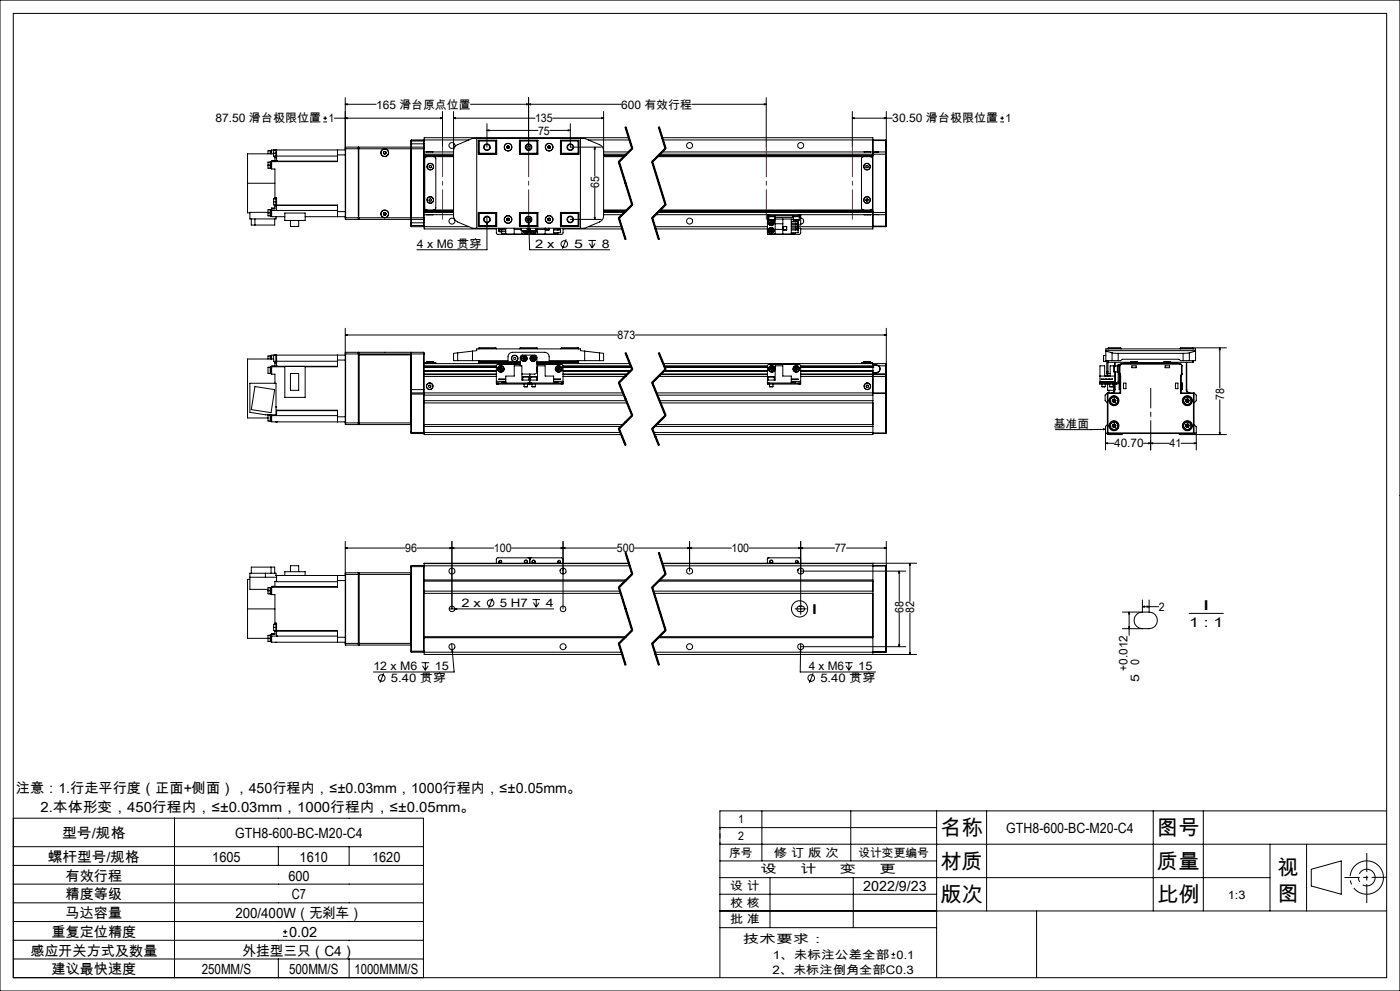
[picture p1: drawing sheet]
<svg xmlns="http://www.w3.org/2000/svg" width="420mm" height="297mm" viewBox="0 0 420 297" stroke-linecap="round" stroke-linejoin="round" font-family="sans-serif">
<g fill="none" stroke="#000" stroke-width=".3">
<path d="M0 0h420v297h-420zM4 4h412v289h-412zM97 36.5h1.1M97 35.4h1.1M97.5 34.9v1.1M100.3 35.4h32.5M103.6 31.3l.6-.2v.3zM103.6 35.4l.6-.1v.3zM103.6 29.3v36M103.6 31.3h9.3M132.2 35.3l.6 .1-.6 .2zM132.8 33.4v10.7"/>
<path d="M136.1 35.4l.6-.1v.3zM136.1 33.4v31.6l.3 .8 .9 .7 4.4 1.9h33.7l5.1-2.3 .4-.7 .2-.7v-31.3M136.1 35.4h24.4M141.1 31.3h45.2M146.1 39.1l.6-.2v.3zM146.1 37.1v7M146.1 39.1h15.3M158 31.1l.6 .2-.6 .1zM158.6 31.3l.6-.2v.3zM158.6 29.3v14.8M164.9 39.1h6.2M165.8 35.4h15.3"/>
<path d="M170.5 38.9l.6 .2-.6 .1zM171.1 37.1v7h9.3M180.5 35.3l.6 .1-.6 .2zM187.5 38.1l2 6.5M187.7 38.1l2 6.4-4 4 4 12.8-4 4 2 6.5M187.8 38l1 3.2M197.5 38.1l2 6.5M197.7 38.1l2 6.4-4 4 4 12.8-4 4 2 6.5M197.8 38l2 6.4M207.5 31.3h22.4M229.3 31.1l.6 .2-.6 .1zM229.9 29.3v14.8"/>
<path d="M255.7 35.4l.6-.1v.3zM255.7 35.4h12M255.7 33.4v10.7M265.3 35.3l.6 .1-.6 .2zM265.9 33.4v12.3M300.1 36.5h1.1M300.1 35.4h1.1M300.6 34.9v1.1M74.3 54.9v8.9h.7M74.3 54.9h8.2M80.4 49.5v.9h.7M80.4 49.5h1.1"/>
<path d="M81.1 48.6h-.7v.9M81.1 45.1v1M81.3 48.5v2h.2M81.3 45.1v1M81.5 48.5h-.4v2h.2M81.5 45.1l-1.1 .1v.9M82.1 46.1h-7.8v8.8M82.1 45.9v.9h.7M82.1 45.9h.9M82.5 59.2h.5v1.3M82.5 59.2v.4M82.5 47.3v.9h-1"/>
<path d="M82.5 46.8v.5M82.5 44.9v.1M82.5 47.3h.5M82.8 59.6h-.7v.9M82.8 44.9v2h.2M82.8 45h-.7v.9M83 59.5h-.2v2h.2M83 48.3h.1M83 47.3v1M83 44.9v1.9M83 46.8v.5M83 46.8h18.2"/>
<path d="M101.2 46.4h2.4M101.2 44.9v1.5M101.2 46.4v2h-19.7M101.2 48.3h-19.7v2.4h1v8.5M103.6 44.9h-22.1v1.2M103.7 44.1v21.7M103.7 44.1l-.1 .5h23.6M103.7 44.1h3.8M107.5 44.1v21.7M107.5 44.1l.1 .1M107.6 44.2h.1M107.6 44.6v-.5h15.6v.5"/>
<path d="M107.6 44.2v.4M107.6 44.6v20.7M115 45.6l.1 .4M115.1 46l.4 .1M115.3 45.4l.4 .1M115.3 45.4l-.3 .2M115.7 45.5l.1 .4M115.8 45.9l-.3 .2M123.2 44.6v20.7M123.2 44.2h.1M123.3 44.3v.3M123.3 43.1v1.1"/>
<path d="M123.3 44.2v.1M123.3 42.3h3.9M123.3 43.1h3.9M123.4 44.1v21.7M123.4 41.9v2.2M123.4 44.1h3.7M123.4 41.9l-.1 1.2M123.4 41.9h3.7M123.4 44.1l-.1 .2M127.1 44.1v21.7M127.1 41.9v2.2M127.1 44.1l.1 .2"/>
<path d="M127.1 41.9l.1 .2M127.2 44.3v.3M127.2 44.6v20.7M127.2 47h8.9M127.2 46.6h8.9M127.2 45.5h8.9M127.2 41.9h13.5M127.2 46.2h8.9M128 45.5h.1M128 45.5h1.9M128.1 47l-.5 .1-.2 .4v14.9l.2 .4 .5 .1M128.8 49.7l.3-.1 .3 .2v.4l-.4 .1-.3-.2z"/>
<path d="M128.8 59.7l.4-.2 .2 .3v.4l-.4 .1-.3-.3zM130.1 47l.5 .1 .1 .4v14.9l-.1 .4-.5 .1M136.1 45.2l.3-1.1 .5-.6 4.8-2h33.7l4.8 2 .6 .6 .3 1.1M143 41.5v26.9M143.5 45.5h.1M143.5 42h5.5v4.2h-5.5zM143.6 42.3v3.9M143.6 42.3h5.1M143.8 42.1v4M143.8 42.1h5.2M143.8 46.1h5.2M143.8 42.1l-.2 .2"/>
<path d="M148.7 42.3l.2-.2v4l-.2-.2M148.7 45.9h-5.1l.2 .2M148.7 42.3v3.6M152.1 44.3l.3 .2M152.1 43.9v.4M152.4 43.7l.4 .2M152.4 43.7l-.3 .2M152.8 44.3l-.4 .2M152.8 43.9v.4M155.8 42h5.6v4.2h-5.6zM155.8 42.1h5.6M155.8 46.1h5.6"/>
<path d="M156.1 42.3v3.6M156.1 42.3l-.2-.2v4l.2-.2M156.1 45.9h5M156.1 42.3h5M161.1 42.3l.2-.2v4l-.2-.2M161.1 42.3v3.6M164.4 43.9v.4M164.4 44.3l.3 .2M164.7 43.7l.4 .2M164.7 43.7l-.3 .2M165.1 44.3l-.4 .2M165.1 43.9v.4"/>
<path d="M168.1 42h5.6v4.2h-5.6zM168.1 42.1h5.3M168.1 46.1h5.3M168.4 42.3v3.6M168.4 42.3l-.2-.2v4l.2-.2M168.4 45.9h5.2l-.2 .2M168.4 42.3h5.2M173.4 42.1v4M173.4 42.1l.2 .2M173.6 42.3v3.9M173.6 45.5h.1M174.1 41.5v26.9"/>
<path d="M176.5 41.9h12.3M178.4 44.1l.2 .6h-.3zM178.4 44.1v8.7M178.4 56.3v9.5M181.1 47h6.1M181.1 46.6h6.4M181.1 45.5h7.5M181.1 46.2h6.9M181.1 46.6h6.5M185.5 48.6l4 12.8M185.8 48.4l4 12.9M188.6 41.3h-61.4v3"/>
<path d="M188.8 41.2l1 3.2zM189.5 44.4l-4 4M189.8 44.6l-4 4M195.5 48.6l4 12.8M195.8 48.4l4 12.9M197.2 47h64.7M197.5 46.6h64.4M197.6 46.6h64.3M197.9 46.2h67.8M198.6 45.5h64.3M198.6 41.3h63.3v4.9M198.8 41.9h66.9"/>
<path d="M199.5 44.4l-4 4M199.8 44.6l-4 4M259.1 47l-.5 .1-.2 .4v14.9l.2 .4 .5 .1M259.2 45.5h2M259.8 49.7l.3-.1 .4 .2-.1 .4-.3 .1-.3-.2zM259.9 59.7l.3-.1 .3 .3-.2 .4h-.3l-.3-.3zM261.1 47l.5 .1 .2 .4v14.9l-.2 .4-.5 .1M261.9 46.2v17.5M261.9 42.1h3.8M262.9 45.6h-1v.6M262.9 45.5h.7M262.9 45.5v.1"/>
<path d="M263.6 45.5l-.7 .1M263.6 45.5h2.1M265.7 46.2h.2M265.7 45.5v.7M265.7 45.5l.2 .2M265.7 41.9l.2 .2h-.2M265.7 41.9v.2M265.7 42.1v3.4M265.7 46.2v17.5M265.9 45.7v.5M265.9 46.2v17.5M75.4 65.6v1.8h7v-1.8"/>
<path d="M76.5 65.6v1.8M80.4 63.8v.9h.7M80.4 63.6h-5.4v2h7.8v-.7h.2M80.4 63.8h1.1M81.1 62.9h-.7v.9M81.3 62.8v2M81.5 62.8h-.4v2h.4M81.5 63.1h19.7M82.1 60.5v.9h.7M82.1 60.5h.9M82.5 61.7v.9h-1M82.5 62.3h-1v2.6h3.9"/>
<path d="M82.5 61.4v.3M82.5 61.7h.5M83 60.5v1M83 61.5v.1M83 63.1h.1M83 61.7v1.4M83 60.5h.1M83 61.6v.1M83 61.5h18.2v1.9M83 61.6h18.2M85.4 63.8h6.1v2.3h-6.1zM87.1 66.1v1.8h2.5v-1.8"/>
<path d="M91.5 64.9h12.1M101.2 63.4v1.5M101.2 63.4h2.4M103.6 65.3l.1 .5M103.6 65.3h23.6M103.7 65.8h3.8M107.6 65.7h.1M107.6 65.3v.5h15.6v-.5M107.6 65.3v.4M107.6 65.7l-.1 .1M115 64.1l.2 .3M115.2 64.4h.4"/>
<path d="M115.3 63.7l.3 .1M115.3 63.7l-.3 .4M115.6 63.8l.2 .3M115.8 64.1l-.2 .3M123.2 65.7h.1M123.3 65.3v.3M123.3 65.7v1.1M123.3 65.6v.1M123.3 66.8l.1 1.1M123.3 67.5h3.9M123.3 65.6l.1 .2M123.3 66.8h3.9"/>
<path d="M123.4 65.8v2.1M123.4 65.8h3.7M123.4 67.9h3.7M127.1 65.8v2.1M127.2 65.3v.3M127.2 65.6v3h21.7M127.2 62.9h8.9M127.2 63.2h8.9M127.2 64.3h8.9M127.2 67.9h13.5M127.2 63.7h8.9M127.2 63.3h8.9"/>
<path d="M127.2 65.6l-.1 .2M127.2 67.8l-.1 .1M127.9 64.3l.1 .1M129.9 64.3l-1.9 .1M143.5 64.3h.1M143.5 63.7h5.5v4.2h-5.5zM143.6 63.7v3.9M143.6 67.6h5.1M143.6 67.6l.2 .2M143.8 63.8v4M143.8 67.8h5.2M143.8 63.8h5.2"/>
<path d="M143.8 63.8l-.2 .1h5.1M146.1 66.6l.1 .6h-.3zM146.1 64.9v10h-21M148.7 63.9l.2-.1v4l-.2-.2M148.7 63.9v3.7M148.9 68.4v1.4l.4 .4h19.2l.4-.4v-1.4M149.7 68.9a.41 .41 0 0 1 .4-.3 .41 .41 0 0 1 .4 .3M149.7 68.4v.2h2M149.7 68.9v.5h2M149.7 68.9h2M149.7 69v.2M149.9 69.4h.4"/>
<path d="M150.5 68.6v.3M150.5 69.4v.7h1.2M151.7 68.4v1.8M152.1 66l.3 .1M152.1 65.6v.4M152.4 65.4l.4 .2M152.4 65.4l-.3 .2M152.8 66l-.4 .1M152.8 65.6v.4M154.3 68.4v1.8M154.3 68.8h2.1M155.8 63.7h5.6v4.2h-5.6z"/>
<path d="M155.8 67.8h5.6M155.8 63.8h5.6M156.1 63.9v3.7M156.1 67.8v.1M156.1 63.9l-.2-.1v4l.2-.2M156.1 63.9h5M156.1 67.6h5M156.4 69.1h.1M156.4 69.1h1.8M156.4 68.4v.7M156.6 69.1v1.1M156.7 67.8v.1"/>
<path d="M156.8 69.1a.9 .9 0 0 0 1.3 .8 .9 .9 0 0 0 .3-1.5 .88 .88 0 0 1-.3 1.4 .88 .88 0 0 1-1.2-.7M157.3 69.1l.1 .3M157.4 69.4l.5 .2M157.4 69.4l.3-.3 .2 .5M157.9 69.1l.3 .1M158.2 69.1h-1.8M158.2 68.4v.7M158.2 68.9v.3M158.2 65.9h.3zM158.2 69.2l-.3 .4M158.4 66.1l-.2-.1 .2 .2M158.5 65.6h.5"/>
<path d="M158.5 65.4v.5M158.5 64.9l.1 1.7M158.6 66.6l.2 .6h-.3zM158.6 66.6l.3 8.3h24M158.7 70.2h-.3M158.9 65.5v.5M158.9 68.4v1.8M159 69.1h.1M159 69.1h1.8M159 68.4v.7M159.2 70.2h.2M159.2 69.1l.1 .5"/>
<path d="M159.2 69.1l.2 .5M159.6 69.1l.1 .3M159.7 69.4l.4 .2M160 69.1l-.3 .3M160.4 67.8v.1M160.5 69.1v.2M160.5 69.3l-.4 .3M160.5 69.3l-.4-.2v.5M160.8 69.1h.1M160.8 68.5a.9 .9 0 0 1-.2 1.3 .9 .9 0 0 1-1.3-.2M160.8 68.6a.86 .86 0 0 1-.2 1.2 .86 .86 0 0 1-1.2-.2M160.8 68.4v.7"/>
<path d="M161.1 63.9l.2-.1v4.1M161.1 63.9v3.7M161.1 67.8v.1M161.1 67.6l.2 .2M161.3 68.4v1.8M161.3 68.8h2.2M163.5 68.4v1.8M163.7 68.4v.5h1v-.5M163.7 68.4v.5M164.4 65.6v.4M164.4 66l.3 .1M164.7 65.4l.4 .2"/>
<path d="M164.7 65.4l-.3 .2M165.1 66l-.4 .1M165.1 65.6v.4M166.1 68.4v1.8M166.1 68.9h2M167.4 68.6v.3a.41 .41 0 0 1 .3-.3 .41 .41 0 0 1 .4 .3M167.4 69.7v.4h-1.3M168.1 69v.2M168.1 63.7h5.6v4.2h-5.6zM168.1 68.4v.2h-2M168.1 68.9v.8h-2M168.1 67.8h5.3"/>
<path d="M168.1 63.8h5.3M168.4 63.9v3.7M168.4 63.9l-.2-.1v4l.2-.2M168.4 67.6h5.2M168.9 68.6h17.8M169.9 71.7l-1.2 2.8M171.1 65.8h9.3M173.4 63.8v4M173.4 63.8l.2 .1h-5.2M173.6 63.7v3.9M173.6 64.3h.1M173.6 67.6l-.2 .2"/>
<path d="M176.5 72.1h2.3M176.5 67.9h9.9M176.8 73l.9 1.3M177.7 72.1v2.2M178.3 65.2h.3l-.2 .6zM178.5 73l-.8 1.3M181.1 62.9h7M181.1 63.2h6.7M181.1 64.3h5.6M181.1 63.7h6.2M181.1 63.3h6.6M185.5 65.4l2 6.4"/>
<path d="M185.8 65.3l2 6.4M189.5 61.2l-4 4M189.8 61.5l-4 4M195.5 65.4l2 6.4M195.8 65.3l2 6.4M196.5 67.9h33.7M196.7 64.3h33.5M196.7 68.6h33.5M197.3 63.7h68.4M197.7 63.3h64.2M197.8 63.2h64.1M198 62.9h63.9"/>
<path d="M199.5 61.2l-4 4M199.8 61.5l-4 4M230.2 64.7h.5M230.2 64.3h.5M230.2 64.7v.5M230.2 65.2v5h9.6l.4-.4v-1.4h-.8M230.2 64.3v.4M230.2 65.6h.4M230.2 65.2h.4M230.5 70.2h.2M230.5 64.7v.2h2.1v-.2M230.6 65.9h1.8"/>
<path d="M230.6 64.9v1M230.7 64.3v.4M230.7 64.3h9M230.7 64.7h9M230.9 66.8l.2 .4M230.9 68.9l.1 .5M230.9 68.9l.5 .2M231 65.9l-.5 .9M231 69.4l.4 .2M231.1 66.3l-.2 .5M231.1 66.3l.3 .4M231.1 67.2h.5"/>
<path d="M231.4 68.6l-.5 .3M231.4 68.6l.4 .2M231.4 68.6v1M231.4 66.7l-.5 .1M231.4 66.7l-.3 .5M231.4 66.7l.2 .5M231.4 69.1l-.4 .3M231.4 69.1l.4 .2M231.6 66.3h-.5M231.6 66.3l.3 .4M231.6 66.3l-.2 .4M231.7 65.9a.87 .87 0 0 1 .2 1.5 .87 .87 0 0 1-1.4-.6"/>
<path d="M231.8 65.9a.9 .9 0 0 1 .1 1.6 .9 .9 0 0 1-1.4-.7M231.8 68.8v.5M231.8 68.8l-.4 .3M231.8 69.3l-.4 .3M231.9 66.7l-.3 .5M231.9 66.7h-.5M232.4 65.9h.1M232.4 65.6h5v4.6M232.4 64.9v1M232.4 65.2h5.6M232.6 65.6v4.6M232.6 67.1h2.2"/>
<path d="M232.6 68.8h2.2M234.8 65.6v4.6M234.9 67.9h1.1v1h-1.1zM236 67.9v1M237.4 66.4h2v.5M237.4 67.2h2v.5h-2M237.4 68.1h2v.5h-2M237.4 68.9h2M237.4 66.9h2M237.4 65.7h.6M237.9 64.7v.2h2v-.2M238 65.9h1.7"/>
<path d="M238 65.9h1.8M238 64.9v1M238.7 68.6v.3a.41 .41 0 0 1 .3-.3 .41 .41 0 0 1 .4 .3M238.7 65.9v.5M238.7 67.7v.4M238.7 69.7v.4h-1.3M238.7 67.9h27M238.8 66.4h.5M239.4 66.9l-.4 .3-.3-.3v.3M239.4 66.6v.2M239.4 69v.2M239.4 68.9v.8h-2"/>
<path d="M239.4 66.7l.1 .1M239.7 64.7h.5M239.7 64.3h.5M239.7 64.3v.4M239.7 65.9h.1M239.8 64.9v1M239.8 65.2h.4M240.2 65.4a.9 .9 0 0 1 .9 .9 .9 .9 0 0 1-.9 .9M240.2 64.7v.5M240.2 64.3v.4M240.2 65.2v2.2h-.8M240.2 64.3h22.7"/>
<path d="M259.2 64.3h2M261.9 63.7v4.9h-21.7M261.9 63.7v.6h1M261.9 67.8h3.8M262.9 64.3h.7M262.9 64.3h.1M263.6 64.3h2.1M265.7 63.7h.2M265.7 63.7v.6M265.7 67.8h.2M265.7 67.8v.1M265.7 64.3v3.5"/>
<path d="M265.9 63.7v.5M265.9 64.2l-.2 .1M265.9 67.8l-.2 .1M265.9 64.2v3.6M103.6 98.4v28.3M265.9 98.4v13.6M76.5 115.8l5.9 1-1.1 6.9-5.9-.9zM81.1 110.1h-.7v1.8h.7M81.1 106.7h-.7v.9M81.3 110v2M81.3 106.6v1M81.5 109.9h3.9"/>
<path d="M81.5 110h-.4v2h.4M81.5 106.6h-.4v1M82.1 107.6h-7.8v17.7h6.1M82.5 108.8v.9h-1M82.5 108.3v.5M82.5 106.4v.1M82.5 108.8h.5M82.8 106.4v2h.2M82.8 106.5h-.7v1.8h.7M83 109.8h.1M83 108.8v1M83 106.4v1.9"/>
<path d="M83 108.3v.5M83 108.3h18.2M85.4 109.8v9.3h6.1v-9.3M87.1 111.9h2.5v5.1h-2.5zM101.2 106.4v1.5M101.2 107.9v2h-9.7M101.2 109.8h-19.7v2.3h1v2.8M101.2 107.9h2.4M103.6 106.4h-22.1v1.2M103.6 100.4l.6-.1v.2zM103.6 100.4h81.7M103.7 105.6l-.1 .5h23.6"/>
<path d="M103.7 105.6v21.6M103.7 105.6h3.8M107.5 105.6v21.6M107.5 105.6l.1 .5M107.6 106.1v21.1M107.6 106.1v-.5h15.6v.5M107.6 106.3h15.6M123.2 106.1l.1 11.8M123.3 117.9l.1 12M123.3 118.2h3.9M123.3 116.8h3.9M123.4 105.6v12.2"/>
<path d="M123.4 105.6l-.1 .5M123.4 117.8h3.7M123.4 105.6h3.7M123.4 117.8v12.1M123.4 117.8l-.1 .1M127.1 105.6v12.2M127.1 105.6l.1 .5M127.1 117.8v12.1M127.1 117.8l.1 .1M127.2 116.8v1M127.2 117.8v12.4h59.1M127.2 118.4h59.9"/>
<path d="M127.2 117.8h59.7M127.2 109h28.9M127.2 110h21.7M127.2 111.2h21.7M127.2 110.1h21.7M127.2 111.1h21.7M127.2 109.6h21.7M127.2 112.1h21.7M127.2 112.3h21.7M127.2 112.8h21.7M127.2 109.9h21.7M127.2 106.1v10.7"/>
<path d="M128.1 108.4h2M128.1 108.7h-.7v.3M128.1 108.7h2M128.1 108.4v.6M128.1 108.7h1.9M128.7 115.5l.3-.1 .3 .3-.1 .3-.4 .1-.2-.3zM130.1 108.7h.6v.3M130.1 108.4v.6M137.3 108.1h15.1v-1.2a1.33 1.33 0 0 1 1.3-1.3h9.7a1.33 1.33 0 0 1 1.3 1.3v1.2h15.1M137.3 105.8l-1.2 .1v2.2h1.2M137.3 105.8v2.3M141.7 105.2v2.9"/>
<path d="M141.7 105.2l1.3-.1v-.5h31.1v.5l1.3 .1M141.7 105.2l-4.4 .6M143.6 104.4h5.3M143.6 104.4v.2M143.6 108.1v.9M143.8 104.2h4.9l.2 .2M143.8 108.4l-.2 .2h12.5M143.8 104.2v.4M143.8 108.1v.3M143.8 104.2l-.2 .2M143.8 108.4h12.3M148.9 114.8h.5"/>
<path d="M148.9 114.8v.3h.5M148.9 114.3v.5M148.9 114.3h2.8M148.9 104.4v.2M149.4 114.8h9M149.4 115.1h9M149.4 114.8v.3M149.8 110.7l.3 .4M149.9 110.2l-.1 .5M149.9 110.2l.3 .4M150.2 110.6l-.1 .5M150.2 110.6l.4 .3"/>
<path d="M150.4 110.1l-.5 .1M150.4 110.1l.3 .4M150.4 110.1l-.2 .5M150.6 110.9l-.5 .2M150.7 110.5l-.1 .4M150.7 110.5l-.9 .2M151.7 114.8v-2.1h2.6v-3.1h2.3v4.3h4.7v-4.3h2.2v3.1h2.6v2.1M151.7 114.4h-1.2v.2h1.2M151.7 113.6h-2l2 .1M155.9 104.4l.2-.2h5l.2 .2M155.9 104.4h5.4M155.9 104.4v.2"/>
<path d="M156.1 109.2l-7.1 .2-.1 4.9M156.1 109.6v-2.5l.4-.6 4-.1 .5 .3 .1 4.8-.2 .4-.5 .2h-3.8M156.7 107.5l.3 .4M156.8 113h1.8M156.8 113v.9M157 107h.5M157 107l-.3 .5M157 107l.2 .4M157.2 115.9h1.1M157.2 115.1v.8M157.2 107.4l.3 .4M157.2 107.4h.6"/>
<path d="M157.2 107.4l-.2 .5M157.2 107.4l-.5 .1M157.5 107l.3 .4M157.5 107l-.3 .4M157.5 107.8l-.5 .1M157.8 107.4l-.3 .4M158.3 115.1v.8M158.4 114.8h1M158.4 115.1h.5M158.4 114.8v.3M158.6 112.9l-1.8 .1M158.6 113h.1"/>
<path d="M158.6 113v.9M158.9 115.1h.5M158.9 112.1v3M159.2 113h.1M159.2 113v.9M159.4 112.9l-.2 .1M159.4 112.9h1.5M159.4 114.8h9M159.4 115.1h9M159.4 114.8v.3M159.4 107.5l.3 .4M159.6 115.9h1"/>
<path d="M159.6 115.1v.8M159.6 107h.6M159.6 107l-.2 .5M159.6 107l.6 .8M159.9 107.4h.5M159.9 107.4l-.2 .5M159.9 107.4l-.5 .1M160.2 107l.2 .4M160.2 107l-.3 .4M160.2 107.8l-.5 .1M160.4 107.4l-.2 .4M160.6 115.1v.8"/>
<path d="M161 113h.1M161 113v.9M161.1 110l.2 .5-.2 .6M161.1 109.2l7.7 .2 .1 4.9M161.1 110.2v.7M161.1 110.3v.5M161.1 109h27.8M161.1 108.4h12.3M161.3 104.4v.2M166.1 114.4h1.3v.2h-1.3M166.1 113.6h2l-2 .1M166.1 114.3h2.8"/>
<path d="M167.1 110.3l.1 .5M167.1 110.3l.5 .3M167.2 110.8l.4 .3M167.5 110.1l-.4 .2M167.5 110.1l.5 .2M167.5 110.1l.1 1M167.6 110.6l-.4 .2M167.6 110.6l.4 .2M168 110.3v.5M168 110.3l-.4 .3M168 110.8l-.4 .3M168.2 104.4h5.4"/>
<path d="M168.2 104.4v.2M168.4 114.8h.5M168.4 114.8v.3M168.9 114.8v.3h-.5M168.9 114.3v.5M168.9 110h20.4M168.9 111.2h20.3M168.9 110.1h20.5M168.9 111.1h20.4M168.9 109.6h20.3M168.9 112.1h19.4M168.9 112.3h19.2"/>
<path d="M168.9 112.8h18.6M168.9 109.9h20.4M168.9 111.2h20.2M173.4 104.2h-5l-.2 .2M173.4 108.4l.2 .2h-12.5M173.4 104.2v.4M173.4 108.1v.3M173.4 104.2l.2 .2M173.6 104.4v.2M173.6 108.1v.9M175.4 105.2v2.9M175.4 105.2l4.4 .6"/>
<path d="M179.8 105.8l1.3 .1v2.2h-1.3M179.8 105.8v2.3M185.5 114.7l4 9.9M185.8 114.6l4 9.8M187.5 105.8l2 4.9M187.7 105.8l2 4.9-4 4 4 9.8-4 4 2 4.9M187.8 105.7l1 2.5M188.8 108.2l1 2.4zM189.5 110.6l-4 4M189.8 110.8l-4 4M190.6 100.4h75.3M195.5 114.7l4 9.9"/>
<path d="M195.8 114.6l4 9.8M196.9 117.8h68.8M197.2 118.4h64.7M197.5 105.8l2 4.9M197.5 112.8h32.7M197.7 105.8l2 4.9-4 4 4 9.8-4 4 2 4.9M197.8 105.7l2 4.9M198.1 112.3h32.1M198.3 112.1h31.9M198.9 109h66.8M199.1 111.2h31.1M199.2 111.2h31"/>
<path d="M199.2 109.6h31M199.3 111.1h30.9M199.3 109.9h30.9M199.4 110h30.8M199.4 110.1h30.8M199.5 110.6l-4 4M199.8 110.8l-4 4M230.2 114.8h.5M230.2 113.9h2.4v-4.3h2.2v3.1h2.6v2.1M230.5 112.9h.1M230.5 113h.1M230.5 113v.9"/>
<path d="M230.6 113h1.7M230.6 112.9l1.7 .1M230.7 114.8v.3M230.7 114.8h9M230.7 115.1h9M230.9 115.9h1M230.9 115.1v.8M231.1 110.8l.4 .3M231.1 110.3v.5M231.1 110.3l.4 .3M231.5 110.6v.5M231.5 110.6l.5 .2"/>
<path d="M231.6 110.1l-.5 .2M231.6 110.1l.4 .2M231.6 110.1l-.1 .5M231.9 115.1v.8M232 110.8l-.5 .3M232 110.3v.5M232 110.3l-.9 .5M232.3 113v.9M237.4 114.4h1.3v.2h-1.3M237.4 113.6h2l-2 .1M237.4 114.3h2.8M238.4 110.3v.5"/>
<path d="M238.4 110.3l.9 .5M238.4 110.8l.5 .3M238.8 110.1l-.4 .2M238.8 110.1l.5 .2M238.8 110.1l.1 1M239.3 110.3v.5M239.3 110.3l-.9 .5M239.3 110.8l-.4 .3M239.7 114.8h.5M239.7 114.8v.3M240.2 109.9l21.7 .1M240.2 111.2h21.7h-21.7"/>
<path d="M240.2 114.3v-4.7l-.3-.3-9.2-.1-.5 .4v5.5h.5M240.2 114.8v.3h-.5M240.2 114.3v.5M240.2 110h21.7M240.2 110.1h21.7M240.2 111.1h21.7M240.2 109.6h21.7M240.2 112.3h25.5M240.2 112.8h25.5M259.1 108.4h2M259.1 108.7h-.7v.3M259.1 108.4v.6"/>
<path d="M259.1 108.7h2M259.2 108.7h1.9M260 115.4h.4l.2 .4-.2 .3h-.4l-.2-.4zM261.1 108.7h.7v.3M261.1 108.4v.6M261.9 109.6v20.6h-65.5M261.9 110h.1M261.9 117.9h3.8M261.9 111.8h1M261.9 111.7h1M261.9 109.5h1M262.9 109.3h-1v-.3v.6"/>
<path d="M262.9 109.5l.6 .2M262.9 109.3l.7 .3M262.9 109.3v.2M262.9 111.7v.1M263.5 109.7a1.07 1.07 0 0 1 .4 1.2 1.07 1.07 0 0 1-1 .8M263.6 109.6a1.19 1.19 0 0 1 .4 1.4 1.19 1.19 0 0 1-1.1 .8M263.6 109.6h2.1M263.6 109.6l-.1 .1M265.3 100.3l.6 .1-.6 .1zM265.7 117.8v.1M265.7 117.8l.2 .1h-.2M265.7 109v.6"/>
<path d="M265.7 109l.2 .1v.5h-.2M265.7 112h.2M265.7 112v.3M265.7 112.8h.2M265.7 112.3v.5M265.7 109.6v2.4M265.7 112.8v5M265.7 117.9v11.8M265.7 112l-25.5 .1M265.9 112.1l-.2 .2M265.9 112v.1M265.9 112.1v.7"/>
<path d="M265.9 112.8v16.9M330 112.7h4.5M330.1 114.4h4.3v.2h-4.3zM330.4 113.6l.8 .1zM330.4 114.8h-.5v.3h.5M330.4 114.8h4.6M330.4 115.1h1.4M330.4 114.8v.3M330.6 115.9h1M330.6 115.1v.8M331 108.3h.1M331.1 106.5l-.1 1.8"/>
<path d="M331.1 106.5v1.8M331.1 108.3h.9M331.1 106.5h.7M331.6 113.6l.5 .1zM331.6 115.1v.8M331.8 115.1h.9M331.8 114.8v.3M331.8 105.1h26.9M331.8 105.2l1.8 .6M332 111.4v.7h.4v-.7M332 111.4h.4M332 108.1v3.3"/>
<path d="M332.2 117.9l.1-.1 .1 .1M332.2 117.9h.2M332.2 117.9v11.8M332.3 115.1v1.9h1.8M332.3 112.1v.5M332.4 117.9h3.8M332.4 111.9h.7M332.4 104.4h4M332.4 104.4v.2M332.4 108.1v3.3M332.4 117.9v11.8M332.4 108.4l.1 .2"/>
<path d="M332.4 113.6l.5 .1zM332.5 104.2h3.7M332.5 108.6h6.7M332.5 104.2l-.1 .2M332.5 104.2v.4M332.5 108.1v.5M332.7 117v.8M332.7 115.1h2.3M332.7 114.8v.3M332.9 115.9h1M332.9 115.1v.8M333.3 113.6l.5 .1z"/>
<path d="M333.6 105.8l1.9 .1M333.6 108.1h1.9M333.6 108.1h-1.8v-3.5h26.9v3.5h-1.9M333.6 105.8v2.3M333.8 119.7l-.1 .5M333.8 119.7l.4 .4M333.9 115.1v.8M334.1 115.1v2.4M334.2 109.7h.1M334.2 111.4v.1M334.2 109.7v1.7M334.2 111.5h1"/>
<path d="M334.4 116.8a.96 .96 0 0 1-1 1M334.4 116.8h.1M334.4 119.6l.4 .4M334.4 119.6l-.6 .1M334.4 119.6l-.2 .5M334.4 108.6v1M334.4 115.1v1.7M334.5 109.6v.1M334.5 111.5v3.3M334.5 116.8l-.5 1M334.5 108.6v1.1M334.5 115.1v1.7"/>
<path d="M334.8 120l-.2 .5M334.8 120l-.6 .1M335 114.8v.3M335.2 109.7l-2.1-.1v3h-1.7v-3h-1.4v5.2M335.5 109.6h-.3v1.9h.3M335.5 114.3l-.5 .5M335.5 114.3h.3M335.5 108.1h.7l.5-.4h17l.5 .4h.7M335.5 109.7h.3M335.5 105.9v2.2M335.5 109.7v4.6M335.5 105.9h19.4"/>
<path d="M335.8 114.8v2M335.8 114.8h.1M335.8 112.1l.1 .2M335.8 114.3a.79 .79 0 0 1-.8 .8M335.8 109.6v-.4h-.3v.5M335.8 112l.1 .3M335.8 112h.2M335.8 109.6h.2M335.8 116.8h.2M335.8 114.8h.2M335.8 109.6v4.7M335.9 112.3l.1 .5"/>
<path d="M336 114.8h.1M336 112v.1M336 112.1l.2 .7M336 112.1l-.1 .2M336 114.8v2M336 109.6v2.4M336 116.7v.1M336 112.8h.2M336 117.8l.2 .1M336 117.8h-3.8l-.7 .6v1.7l.7 .7M336 112.8v5M336.2 104.2v.4"/>
<path d="M336.2 112.8v5.1M336.2 104.2l.2 .2M336.4 104.4v.2M336.5 109v.1M336.5 109.1l-.5 .5M336.5 109l-.5 .1-.2 .5M336.5 109h17.4M336.5 109.1h17.4M337 114.8h.8v1.7h-.8zM337.9 108.7h-.7v.3M337.9 108.7h14.6M337.9 108.7v.3"/>
<path d="M339.2 108.6l.1 .1M339.2 108.4h2M339.2 108.6h2M339.2 108.4v.3M339.5 109.6h1.4v.6h-1.4zM341.2 108.6v.1M341.2 108.4v.2M349.2 108.6l.1 .1M349.2 108.4h2M349.2 108.6h2M349.2 108.4v.2M349.5 109.6h1.4v.6h-1.4z"/>
<path d="M351.2 108.6v.1M351.2 108.6h6.7M351.2 108.4v.3M352.5 108.7h.7v.3M352.5 108.7v.3M352.6 114.8h.8v1.7h-.8zM353.9 109.1l.5 .5M353.9 109v.1M353.9 109l.5 .1 .2 .5M354 104.4h4M354 104.4v.2M354.2 112.8h.2"/>
<path d="M354.2 117.9h3.8M354.2 104.2v.4M354.2 112.8v5.1M354.2 104.2l-.2 .2M354.4 116.7v.1M354.4 117.8l-.2 .1M354.4 117.8h3.8l.7 .6v1.7l-.7 .7M354.4 112.8v5M354.4 112.1l.1 .2M354.4 112.1l-.2 .7M354.4 114.8h.1M354.4 112v.1"/>
<path d="M354.4 112h.2M354.4 109.6h.2M354.4 114.8v2M354.4 116.8h.2M354.4 114.8h.2M354.4 109.6v2.4M354.5 112.3l-.1 .5M354.6 114.8v2M354.6 112.1l-.1 .2M354.6 112l-.1 .3M354.6 109.6v2.5M354.9 108.1h1.9"/>
<path d="M354.9 105.9v2.2M355.8 119.7l-.2 .5M355.8 119.7l.8 .8M355.9 116.8l.2 .6 .3 .4M355.9 116.8h.1M355.9 108.6v8.2M356 116.8a1.02 1.02 0 0 0 1 1M356 108.6v8.2M356.4 119.6l-.6 .1M356.4 119.6l.4 .4M356.4 119.6l-.2 .5M356.8 120l-.2 .5"/>
<path d="M356.8 120l-.6 .1M356.8 105.8l-1.9 .1M356.8 105.8v2.3M357.9 108.1v.5M358 117.9h.2M358 117.9v-.1l.2 .1M358 104.4l-.1-.2v.4M358 104.4v.2M358 108.1l-.1 .5M358 117.9v11.8M358.2 117.9v11.8M358.7 105.2l-1.9 .6"/>
<path d="M365.9 104.2v12.1M365.9 119.8v10.4M365.9 104.2l.2 .6h-.3zM367.9 104.2h-13.7M80.4 125.3v.9h.7M80.4 124.4v.9M81.1 124.3v2h.4M81.3 124.3v2M81.5 124.6v1.8h22.1M81.5 124.3v.3M81.5 124.6h19.7M82.8 126.4h.1"/>
<path d="M82.8 124.3v-9.4h-7.8v8.7l4.6 .7h3.4v-1.4h18.2v2M82.8 121.8h.2l-.2 .3M83 126.4h.1M83 123.1h18.2M101.2 124.9v1.5M101.2 124.9h2.4M103.6 126.7l.1 .5M103.6 126.7h19.7M103.7 127.2h3.8M107.6 127.2h.1M107.6 127.2h-.1M107.7 127.2v-20.9l15.6 .1-.1 20.8"/>
<path d="M107.7 127.2h15.5M123.3 129.5h3.9M123.3 127.2h-.1M123.4 129.9h3.7M127.2 120.1h60.7M127.2 120.8h60.9M127.2 129.6h58.9M127.2 127.8h59.1M127.2 127.2h59.7M127.2 129.7l-.1 .2M185.5 128.6l2 4.9M185.8 128.4l2 4.9"/>
<path d="M189.5 124.4l-4 4M189.8 124.6l-4 4M195.5 128.6l2 4.9M195.8 128.4l2 4.9M196.1 129.6h65.8M196.4 127.8h65.5M196.9 127.2h65M197.8 120.1h64.1M198.1 120.8h63.8M199.5 124.4l-4 4M199.8 124.6l-4 4M261.9 129.7h3.8"/>
<path d="M261.9 129.9h3.8M265.7 129.7v.2M265.7 129.7h.2M265.9 129.7l-.2 .2M331 128.5l.6 .2-.6 .1zM331.6 128.7l-15 .1M331.6 132.9l.6-.2v.3zM331.6 132.9h2.6M331.6 129.6l.7 .6h4.3l.3-.3M332.2 129.7h.2M332.2 129.7l.2 .2M332.2 127.2l-.6 .6v7.1"/>
<path d="M332.4 129.7v.2M332.4 129.7h25.6M332.4 129.9h25.6M333.7 127.7l.3 .5M333.7 120.2l.3 .4M333.8 127.2l-.1 .5M333.8 127.2l.4 .4M334.2 127.6l.4 .4M334.2 127.6l-.2 .6M334.2 127.6l-.5 .1M334.2 120.1l-.2 .5M334.2 120.1l.4 .4"/>
<path d="M334.2 120.1l-.5 .1M334.4 127l.4 .5M334.4 127l-.6 .2M334.4 127l-.2 .6M334.6 128l-.6 .2M334.6 120.5l-.6 .1M334.8 127.5l-.2 .5M334.8 127.5l-.6 .1M343.1 132.9h7.7M344.6 132.7l.6 .2-.6 .1zM345.2 132v2.9M345.2 132.9l.6-.2v.3z"/>
<path d="M353.6 129.9l.3 .3h14M354.4 132.9h4.5M355.6 120.2l.4 .4M355.6 127.7l.4 .5M355.8 127.2l-.2 .5M355.8 127.2l.8 .8M356.2 120.1l-.6 .1M356.2 120.1l-.2 .5M356.4 127l.4 .5M356.4 127l-.6 .2M356.4 127l-.4 1.2M356.6 120.5l-.6 .1"/>
<path d="M356.6 128l-.6 .2M356.8 127.5l-.2 .5M356.8 127.5l-1.2 .2M358 129.7h.2M358 129.7v.2M358.2 129.7l-.2 .2M358.2 127.2l.7 .7v7M358.3 132.7l.6 .2-.6 .1zM358.9 129.6l-.7 .6M365.8 129.6h.3l-.2 .6zM75 173.6h-.7v8.9M75 173h8"/>
<path d="M75.4 171.8v-1.8h7v1.8M79.6 171.8v1.2M80.4 177.1v.9h.7M80.4 177.1h1.1M81.1 176.1h-.7v1M81.3 176.1h-.2v1.9h.4M81.3 170v1.8M81.5 176h-.2v2M81.5 176v2.2h1v8.6M83 174.3l-.5-.1v1.5h-1M83 172.5v1.8M83 174.3h18.2"/>
<path d="M85.4 172.5v-1.2h6.1v1.2M87.1 171.3v-1.8h2.5v1.8M101.2 175.8l-19.7 .2M101.2 172.5v1.5M101.2 174v2h-19.7M101.2 174h2.4M103.6 164.2l.6-.1v.3zM103.6 162.3v30.5M103.6 164.2h18M103.6 172.5h-20.8v-.7h-7.8v4.8h5.4M103.7 171.7v21.6M103.7 171.7l-.1 .5h19.7"/>
<path d="M103.7 171.7h3.8M107.5 171.7v21.6M107.5 171.7l.1 .1M107.6 171.8v21.4M107.6 171.8v.4M107.6 172.2v20.6M123.2 171.7h-15.6M123.3 171.8v21.4M123.3 169.9h3.9M123.4 169.5v26M123.4 169.5h3.7M125.1 164.2h23"/>
<path d="M127.1 169.5v26M127.1 169.5l.1 .1M127.2 177.8h59M127.2 173.8h60.7M127.2 174.2h60.4M127.2 169.6h61.7M127.2 168.9h61.5M127.2 177.2h58.8M135 164.1l.6 .1-.6 .2zM135.6 164.2l.6-.1v.3zM135.6 162.3v20.2M147.7 179.3l-1.1 2.9"/>
<path d="M149.7 168.2v.2l.8 .1M149.9 168h.4M150.5 168.2v.2M157.6 168.8a.5 .5 0 0 1-.3-.8 .5 .5 0 0 1 .8 0 .5 .5 0 0 1-.2 .8M158.7 167.2h.5M158.9 167.2v1.6M159.7 179.7h2.3M159.9 168.8a.5 .5 0 0 1-.2-.8 .5 .5 0 0 1 .8 0 .5 .5 0 0 1-.2 .8M160.9 179.7v2.3M167.4 168.2v.2l.7 .1v-.3M168.1 170.7v.1M168.2 170.6l-.2 .4"/>
<path d="M168.3 164.1l.6 .1-.6 .2zM168.9 164.2l.6-.1v.3zM168.9 162.3v20.2M168.9 167.7l-.4-.5h-9.2l-.4 .5-.4-.5h-9.2l-.4 .4v1.2M185.1 164.2h-31.6M185.5 176.1l4 12.8M185.8 176l4 12.8M187.5 165.7l2 6.4M187.7 165.6l2 6.4-4 4 4 12.9-4 4 2 6.4M187.8 165.6l1 3.2M188.6 168.8h-61.4v27.3h59.5M188.8 168.8l1 3.2z"/>
<path d="M189.5 171.9l-4 4M189.8 172.2l-4 4M190.4 164.2h29M195.5 176.1l4 12.8M195.8 176l4 12.8M196 177.2h65.9M196.2 177.8h65.7M197.5 165.7l2 6.4M197.6 174.2h64.3M197.7 165.6l2 6.4-4 4 4 12.9-4 4 2 6.4M197.8 165.6l2 6.4M197.9 173.8h64"/>
<path d="M198.6 168.9h63.3M198.9 169.6h63M199.5 171.9l-4 4M199.8 172.2l-4 4M206.3 164.1l.6 .1-.6 .2zM206.9 162.3v8.9M206.9 164.2l.6-.1v.3zM230.2 167.7l.4-.5h9.2l.4 .5M230.5 167.2h-.3v1.6M231.2 168.8a.5 .5 0 0 1-.2-.8 .5 .5 0 0 1 .8 0 .5 .5 0 0 1-.2 .8M238.7 168.2v.2l.7 .1v-.3M239.4 170.7v.1"/>
<path d="M239.5 170.6l-.2 .4M239.6 164.1l.6 .1-.6 .2zM240.2 164.2l.6-.1v.3zM240.2 162.3v18.5M240.2 171.2h31.5M250.4 164.2h-25.6M253.9 164.2h12M261.9 168.8v27.3M261.9 169.6h3.8M261.9 169.5h3.8M265.3 164.1l.6 .1-.6 .2zM265.7 169.5l.2 .1h-.2"/>
<path d="M265.7 169.5v.1M265.7 169.6v25.7M265.9 162.3v33M269.8 171.2l.1 .6h-.3zM269.8 171.2v9M273 168.8l.1 .6h-.3zM273 168.8v11.4M275 168.8h-76.4M342.7 179.8v3.6a2.49 2.49 0 0 0-2.5 2.5 2.49 2.49 0 0 0 2.5 2.5M344.7 179.8v3.6M74.3 182.5v8.8h7.2M74.3 182.5h8.2"/>
<path d="M81.1 190.4h-.7v1.8h.7M81.3 190.3v2M81.5 190.3h-.4v2h.4M81.5 190.6h19.7M82.1 188v.9h.7M82.1 188h.9M82.5 186.8h.5v1.2M82.5 186.8v.3M82.5 189.2v.9h-1M82.5 189.9h-1v2.6h19.7M82.5 188.9v.3M82.5 189.2h.5"/>
<path d="M82.8 187.1h-.7v.9M82.8 192.5h.2M83 188v1.1M83 187h-.2v2h18.4v2M83 190.6h.1M83 189.1v1.5M83 190.5v.2M83 189.1h18.2M101.2 191v1.5M101.2 192.5h2.4M101.2 191h2.4M103.6 192.8l.1 .5"/>
<path d="M103.6 192.8h19.7M103.7 193.3h3.8M107.6 192.8v.4M107.6 193.2l15.6 .1M107.6 193.2l-.1 .1M123.3 195.1h3.9M123.4 195.5h3.7M126.5 198.6h2.2M126.8 199.5l.8 1.4M127.2 195.5h59.2M127.2 191.1h60.2M127.2 190.8h60.5"/>
<path d="M127.2 195.3l-.1 .2M127.6 198.6v2.3M128.4 199.5l-.8 1.4M134.8 182.5h31.3M135.5 192.9l.1 1.8M135.6 194.7l.3 .6h-.3zM135.6 194.7l.6 6.7h-24.2M136.4 182.5l.6-.2v.3zM160 180.6l.9 1.4M161.7 180.6l-.8 1.4M185.5 192.9l2 6.5M185.8 192.8l2 6.5"/>
<path d="M189.5 188.8l-4 4M189.8 189l-4 4M195.5 192.9l2 6.5M195.8 192.8l2 6.5M196.5 195.5h69.2M197.4 191.1h64.5M197.7 190.8h64.2M199.5 188.8l-4 4M199.8 189l-4 4M239.3 181.9l.6-.3a1.15 1.15 0 0 1 1.4 .6 .81 .81 0 0 1-.8 1.1h-.6a.82 .82 0 0 1-.8-.5 .82 .82 0 0 1 .2-.9zM239.4 182.5h1.7M240.2 194.7l.1 .6h-.3z"/>
<path d="M240.2 194.7l-.1 6.7h22.6M240.2 192.9v1.8M240.2 193.8h31.5M240.2 181.6v1.7M253.5 198.6h2.3M253.8 199.5l.9 1.4M254.7 198.6v2.3M255.5 199.5l-.8 1.4M261.9 195.3h3.8M265.7 195.3h.2M265.7 195.3v.2M265.9 195.3l-.2 .2"/>
<path d="M269.6 193.2h.3l-.1 .6zM269.8 183.8v10M272.8 195.5h.3l-.1 .6zM273 183.8v12.3M275 196.1h-78.3M336.7 183.4h8M338.6 187.8h.3l-.2 .6zM338.7 183.4l.2 .6h-.3zM338.7 183.4v7M342.7 181.8l.6-.2v.4zM342.7 181.8h4.9M344.1 181.6l.6 .2-.6 .2z"/>
<path d="M344.7 183.4a2.49 2.49 0 0 1 2.5 2.5 2.49 2.49 0 0 1-2.5 2.5h-8M356.8 183.8h10.2M115.1 201.8l-1.1 2.8M243.9 201.8l-1.1 2.8M4 245.2h123v47.8M4 253.7h123M4 259.4h123M52.4 245.2v47.8M83.5 253.7v5.7M104.7 253.7v5.7M216 253h200M216 248h65"/>
<path d="M216 258h65M228.6 243v15M255.2 243v15M281 243v50M296 243v30M346 243v30M361 243v30M381 253v20M392 253v20M416 243h-200v50M4 265h123M4 270.6h123"/>
<path d="M4 276.2h123M84.9 279.3h1.3M85.5 278.6v1.3M216 278h65M216 273h200M216 263h165M216 268h65M231 263v15M256 263v15M311 273v20M393.4 260.5l9-2.5v10l-9-2.5zM4 281.8h123"/>
<path d="M4 287.4h123M83.5 287.4v5.6M84.9 280.6h1.3M104.7 287.4v5.6M267.4 287.2h1.2M267.4 286h1.2M268 285.5v1.1"/>
<circle cx="115.4" cy="45.8" r="1.12"/>
<circle cx="115.4" cy="45.8" r="1.17"/>
<circle cx="129.1" cy="49.9" r=".95"/>
<circle cx="129.1" cy="59.9" r="1"/>
<circle cx="129.1" cy="59.9" r=".95"/>
<circle cx="129.1" cy="50" r="1.01"/>
<circle cx="135.6" cy="43.6" r=".89"/>
<circle cx="146.1" cy="44.1" r="1.01"/>
<circle cx="146.1" cy="44.1" r=".83"/>
<circle cx="152.4" cy="44.1" r="1.12"/>
<circle cx="152.4" cy="44.1" r="1.16"/>
<circle cx="158.6" cy="44.1" r=".84"/>
<circle cx="158.6" cy="44.1" r=".42"/>
<circle cx="158.6" cy="44.1" r="1"/>
<circle cx="164.7" cy="44.1" r="1.16"/>
<circle cx="164.8" cy="44.1" r="1.13"/>
<circle cx="171.1" cy="44.1" r="1"/>
<circle cx="171.1" cy="44.1" r=".82"/>
<circle cx="206.9" cy="43.6" r=".9"/>
<circle cx="240.2" cy="43.6" r=".9"/>
<circle cx="260.1" cy="49.9" r=".94"/>
<circle cx="260.1" cy="59.9" r="1"/>
<circle cx="260.1" cy="59.9" r=".96"/>
<circle cx="260.1" cy="49.9" r="1"/>
<circle cx="115.4" cy="64.1" r="1.12"/>
<circle cx="115.4" cy="64.1" r="1.17"/>
<circle cx="135.6" cy="66.3" r=".9"/>
<circle cx="146.1" cy="65.8" r="1.01"/>
<circle cx="146.1" cy="65.8" r=".83"/>
<circle cx="152.4" cy="65.8" r="1.12"/>
<circle cx="152.4" cy="65.8" r="1.14"/>
<circle cx="158.6" cy="65.8" r=".42"/>
<circle cx="158.6" cy="65.8" r=".84"/>
<circle cx="158.6" cy="65.8" r="1"/>
<circle cx="164.7" cy="65.8" r="1.15"/>
<circle cx="164.8" cy="65.8" r="1.13"/>
<circle cx="169.3" cy="73.1" r="1"/>
<circle cx="171.1" cy="65.8" r="1"/>
<circle cx="171.1" cy="65.8" r=".82"/>
<circle cx="206.9" cy="66.3" r=".91"/>
<circle cx="231.4" cy="69.1" r=".9"/>
<circle cx="231.4" cy="69.1" r=".85"/>
<circle cx="128.9" cy="115.8" r="1"/>
<circle cx="128.9" cy="115.8" r=".95"/>
<circle cx="150.2" cy="110.6" r=".89"/>
<circle cx="150.3" cy="110.5" r=".86"/>
<circle cx="150.3" cy="110.6" r="1.01"/>
<circle cx="154.4" cy="107.4" r=".91"/>
<circle cx="154.4" cy="107.4" r=".34"/>
<circle cx="154.4" cy="107.4" r="1"/>
<circle cx="157.2" cy="107.4" r=".9"/>
<circle cx="157.2" cy="107.4" r=".86"/>
<circle cx="159.9" cy="107.4" r=".9"/>
<circle cx="159.9" cy="107.4" r=".86"/>
<circle cx="167.6" cy="110.6" r="1"/>
<circle cx="167.6" cy="110.6" r=".87"/>
<circle cx="167.6" cy="110.5" r=".9"/>
<circle cx="231.5" cy="110.6" r="1"/>
<circle cx="231.5" cy="110.6" r=".86"/>
<circle cx="231.5" cy="110.6" r=".9"/>
<circle cx="238.9" cy="110.6" r="1"/>
<circle cx="238.9" cy="110.6" r=".87"/>
<circle cx="238.9" cy="110.5" r=".9"/>
<circle cx="260.2" cy="115.8" r="1"/>
<circle cx="260.2" cy="115.8" r=".95"/>
<circle cx="334.2" cy="120.1" r="1.49"/>
<circle cx="334.2" cy="120.1" r="1.32"/>
<circle cx="334.2" cy="127.6" r="1.5"/>
<circle cx="334.2" cy="120.1" r="1.14"/>
<circle cx="334.2" cy="127.6" r="1.14"/>
<circle cx="334.2" cy="127.6" r="1.33"/>
<circle cx="334.2" cy="127.6" r="1.17"/>
<circle cx="334.2" cy="120.1" r="1.17"/>
<circle cx="356.2" cy="120.1" r="1.33"/>
<circle cx="356.2" cy="127.6" r="1.17"/>
<circle cx="356.2" cy="120.1" r="1.13"/>
<circle cx="356.2" cy="127.6" r="1.13"/>
<circle cx="356.2" cy="127.6" r="1.34"/>
<circle cx="356.2" cy="120.1" r="1.49"/>
<circle cx="356.2" cy="127.6" r="1.5"/>
<circle cx="135.6" cy="171.1" r=".9"/>
<circle cx="150.1" cy="168.3" r=".43"/>
<circle cx="157.8" cy="168.3" r=".4"/>
<circle cx="160.1" cy="168.3" r=".41"/>
<circle cx="167.7" cy="168.3" r=".43"/>
<circle cx="168.9" cy="171.2" r=".91"/>
<circle cx="206.9" cy="171.2" r=".91"/>
<circle cx="231.4" cy="168.4" r=".41"/>
<circle cx="239" cy="168.3" r=".43"/>
<circle cx="240.2" cy="171.2" r=".91"/>
<circle cx="135.6" cy="182.5" r=".84"/>
<circle cx="135.6" cy="193.8" r=".89"/>
<circle cx="147.2" cy="180.7" r=".99"/>
<circle cx="168.9" cy="182.5" r=".84"/>
<circle cx="168.9" cy="193.8" r=".9"/>
<circle cx="206.9" cy="193.8" r=".9"/>
<circle cx="239.9" cy="182.5" r="2.42"/>
<circle cx="240.2" cy="193.8" r=".9"/>
<circle cx="114.5" cy="203.2" r="1"/>
<circle cx="243.4" cy="203.2" r=".99"/>
</g>
<path d="M412.4 262.3a2.5 2.5 0 0 0-4.1-1.1 2.5 2.5 0 0 0 1 4.2 2.5 2.5 0 0 0 3.2-2.9l-.1-.2" fill="none" stroke="#000" stroke-width=".3" stroke-dasharray="30.5 1.3 1.3 1.3" stroke-dashoffset="24.5" stroke-linecap="butt"/>
<path d="M414.8 261.5a5 5 0 0 0-8.3-2 5 5 0 0 0 2.2 8.3 5 5 0 0 0 6.2-6l-.1-.3" fill="none" stroke="#000" stroke-width=".3" stroke-dasharray="30.5 1.3 1.3 1.3" stroke-dashoffset="16.7" stroke-linecap="butt"/>
<g fill="none" stroke="#000" stroke-width=".3" stroke-dasharray="6.3 1.3 1.3 1.3 5.1">
<path d="M187.7 38.1l2 6.4M197.7 38.1l2 6.4M189.7 44.5l-4 4M199.7 44.5l-4 4M185.7 65.3l2 6.5M189.7 61.3l-4 4M195.7 65.3l2 6.5M199.7 61.3l-4 4M187.7 105.8l2 4.9M189.7 110.7l-4 4M197.7 105.8l2 4.9M199.7 110.7l-4 4"/>
<path d="M185.7 128.5l2 4.9M189.7 124.5l-4 4M195.7 128.5l2 4.9M199.7 124.5l-4 4M187.7 165.6l2 6.4M189.7 172l-4 4M197.7 165.6l2 6.4M199.7 172l-4 4M185.7 192.9l2 6.4M189.7 188.9l-4 4M195.7 192.9l2 6.4M199.7 188.9l-4 4"/>
</g>
<path d="M185.7 48.5l4 12.8M195.7 48.5l4 12.8M185.7 176l4 12.9M195.7 176l4 12.9" fill="none" stroke="#000" stroke-width=".3" stroke-dasharray="6.3 1.3 1.3 1.3 5.1" stroke-dashoffset="4.1"/>
<path d="M185.7 114.7l4 9.8M195.7 114.7l4 9.8" fill="none" stroke="#000" stroke-width=".3" stroke-dasharray="6.3 1.3 1.3 1.3 5.1" stroke-dashoffset="5.5"/>
<path d="M345.2 116.4v15.5" fill="none" stroke="#000" stroke-width=".3" stroke-dasharray="30.5 1.3 1.3 1.3" stroke-dashoffset="24.6"/>
<path d="M239.4 182.5h-.8M240.2 183.3v.8M240.2 181.6v-.8M241.1 182.5h.8" fill="none" stroke="#000" stroke-width=".3" stroke-dasharray="30.5 1.3 1.3 1.3"/>
<path d="M410 255.7v14.9" fill="none" stroke="#000" stroke-width=".3" stroke-dasharray="30.5 1.3 1.3 1.3" stroke-dashoffset="25"/>
<path d="M403.4 263l12.6-.1" fill="none" stroke="#000" stroke-width=".3" stroke-dasharray="30.5 1.3 1.3 1.3" stroke-dashoffset="26.1"/>
<path d="M216 248v5" fill="none" stroke="#000" stroke-width=".3" stroke-dasharray="30.5 1.3 1.3 1.3" stroke-dashoffset="29.9"/>
<path d="M132.8 65.8v-21.7M158.6 65.8v-21.7M229.9 65.8v-21.7M255.7 65.8v-21.7" fill="none" stroke="#f00" stroke-width=".3" stroke-dasharray="30.5 1.3 1.3 1.3" stroke-dashoffset="21.6"/>
<g fill="#000">
<path d="M331 128.5l.6 .2-.6 .1z"/>
<path d="M158 31.1l.6 .2-.6 .1zM103.6 31.3l.6-.2v.3zM265.3 35.3l.6 .1-.6 .2zM255.7 35.4l.6-.1v.3zM229.3 31.1l.6 .2-.6 .1zM158.6 31.3l.6-.2v.3zM344.6 132.7l.6 .2-.6 .1zM331.6 132.9l.6-.2v.3zM265.3 164.1l.6 .1-.6 .2zM240.2 164.2l.6-.1v.3zM344.1 181.6l.6 .2-.6 .2zM342.7 181.8l.6-.2v.4z"/>
<path d="M178.4 44.1l.2 .6h-.3zM178.3 65.2h.3l-.2 .6zM269.8 171.2l.1 .6h-.3zM269.6 193.2h.3l-.1 .6zM273 168.8l.1 .6h-.3zM272.8 195.5h.3l-.1 .6zM338.7 183.4l.2 .6h-.3zM338.6 187.8h.3l-.2 .6z"/>
<path d="M103.6 100.4l.6-.1v.2zM265.3 100.3l.6 .1-.6 .1zM146.1 39.1l.6-.2v.3zM170.5 38.9l.6 .2-.6 .1zM136.1 35.4l.6-.1v.3zM180.5 35.3l.6 .1-.6 .2zM146.1 66.6l-.2 .6h.3zM158.6 66.6l-.1 .6h.3zM103.6 35.4l.6-.1v.3zM132.2 35.3l.6 .1-.6 .2zM345.2 132.9l.6-.2v.3zM358.3 132.7l.6 .2-.6 .1zM103.6 164.2l.6-.1v.3zM135 164.1l.6 .1-.6 .2zM135.6 194.7v.6h.3zM240.2 194.7l-.2 .6h.3zM136.4 182.5l.6 .1v-.3z"/>
<path d="M365.8 129.6h.3l-.2 .6zM365.9 104.2l.2 .6h-.3z"/>
<path d="M135.6 164.2l.6-.1v.3zM168.3 164.1l.6 .1-.6 .2z"/>
<path d="M168.9 164.2l.6-.1v.3zM206.3 164.1l.6 .1-.6 .2z"/>
<path d="M206.9 164.2l.6-.1v.3zM239.6 164.1l.6 .1-.6 .2z"/>
</g>
<g font-size="6.3">
<text x="282.1" y="250.3">名称</text>
<text x="347.1" y="250.3">图号</text>
<text x="282.1" y="260.3">材质</text>
<text x="347.1" y="260.3">质量</text>
<text x="383.3" y="262.1">视</text>
<text x="383.3" y="269.9">图</text>
<text x="282.1" y="270.3">版次</text>
<text x="347.1" y="270.3">比例</text>
</g>
<g font-size="4.2">
<text x="4.8" y="237.6">注意：1.行走平行度（正面+侧面），450行程内，≤±0.03mm，1000行程内，≤±0.05mm。</text>
<text x="12.2" y="243.3">2.本体形变，450行程内，≤±0.03mm，1000行程内，≤±0.05mm。</text>
<text x="18.6" y="251.3">型号/规格</text>
<text x="70.6" y="251.3">GTH8-600-BC-M20-C4</text>
<text x="301.9" y="249.5">GTH8-600-BC-M20-C4</text>
<text x="14.4" y="258.3">螺杆型号/规格</text>
<text x="19.7" y="263.9">有效行程</text>
<text x="63.7" y="258.3">1605</text>
<text x="86.5" y="263.9">600</text>
<text x="89.9" y="258.3">1610</text>
<text x="111.7" y="258.3">1620</text>
<text x="19.7" y="269.5">精度等级</text>
<text x="87.6" y="269.5">C7</text>
<text x="259" y="267">2022/9/23</text>
<text x="19.7" y="275.2">马达容量</text>
<text x="70.6" y="275.2">200/400W（无刹车）</text>
<text x="15.4" y="280.8">重复定位精度</text>
<text x="86.7" y="280.8">0.02</text>
<text x="9.1" y="286.4">感应开关方式及数量</text>
<text x="72.7" y="286.4">外挂型三只（C4）</text>
<text x="15.5" y="292">建议最快速度</text>
<text x="60.5" y="292">250MM/S</text>
<text x="86.7" y="292">500MM/S</text>
<text x="106.4" y="292">1000MMM/S</text>
</g>
<g font-size="4.1">
<text x="243.3" y="184">I</text>
<text x="360.9" y="182.7">I</text>
<text x="356.8" y="187.9">1 : 1</text>
</g>
<g font-size="3.5">
<text x="112.9" y="32.5">165 滑台原点位置</text>
<text x="186.4" y="32.5">600 有效行程</text>
<text x="64.6" y="36.7">87.50 滑台极限位置 1</text>
<text x="160.5" y="36.7">135</text>
<text x="161.4" y="40.3">75</text>
<text x="267.7" y="36.7">30.50 滑台极限位置 1</text>
<text x="179.7" y="56.3" transform="rotate(-90 179.7 56.3)">65</text>
<text x="125.1" y="74.4">4 x M6 贯穿</text>
<text x="160.5" y="74.4">2 x</text>
<text x="172.3" y="74.4">5</text>
<text x="180.6" y="74.4">8</text>
<text x="185.3" y="101.6">873</text>
<text x="367.2" y="119.8" transform="rotate(-90 367.2 119.8)">78</text>
<text x="316.2" y="128.2">基准面</text>
<text x="334.3" y="134.1">40.70</text>
<text x="350.9" y="134.1">41</text>
<text x="121.6" y="165.5">96</text>
<text x="148.2" y="165.5">100</text>
<text x="185.1" y="165.5">500</text>
<text x="219.5" y="165.5">100</text>
<text x="250.4" y="165.5">77</text>
<text x="138.4" y="182">2 x</text>
<text x="149.9" y="182">5 H7</text>
<text x="163.8" y="182">4</text>
<text x="271" y="183.8" transform="rotate(-90 271 183.8)">68</text>
<text x="274.3" y="183.8" transform="rotate(-90 274.3 183.8)">82</text>
<text x="347.7" y="183.1">2</text>
<text x="112" y="200.9">12 x M6</text>
<text x="130.4" y="200.9">15</text>
<text x="242.6" y="200.9">4 x M6</text>
<text x="257.5" y="200.9">15</text>
<text x="338.3" y="201" transform="rotate(-90 338.3 201)">+0.012</text>
<text x="341.8" y="199.2" transform="rotate(-90 341.8 199.2)">0</text>
<text x="117.3" y="204.4">5.40 贯穿</text>
<text x="246.1" y="204.4">5.40 贯穿</text>
<text x="341.8" y="204.5" transform="rotate(-90 341.8 204.5)">5</text>
<text x="221.4" y="246.8">1</text>
<text x="221.4" y="251.8">2</text>
<text x="218.8" y="256.8">序号</text>
<text x="232.2" y="256.8">修 订 版 次</text>
<text x="257.5" y="256.8">设计变更编号</text>
<text x="228.2" y="261.8">设</text>
<text x="240.1" y="261.8">计</text>
<text x="252" y="261.8">变</text>
<text x="263.9" y="261.8">更</text>
<text x="219.1" y="266.7">设 计</text>
<text x="368.3" y="269.3">1:3</text>
<text x="219.1" y="271.7">校 核</text>
<text x="219.1" y="276.7">批 准</text>
<text x="222.9" y="282.7">技术要求：</text>
<text x="231.8" y="287.3">1、未标注公差全部 0.1</text>
<text x="231.7" y="291.8">2、未标注倒角全部C0.3</text>
</g>
</svg>
